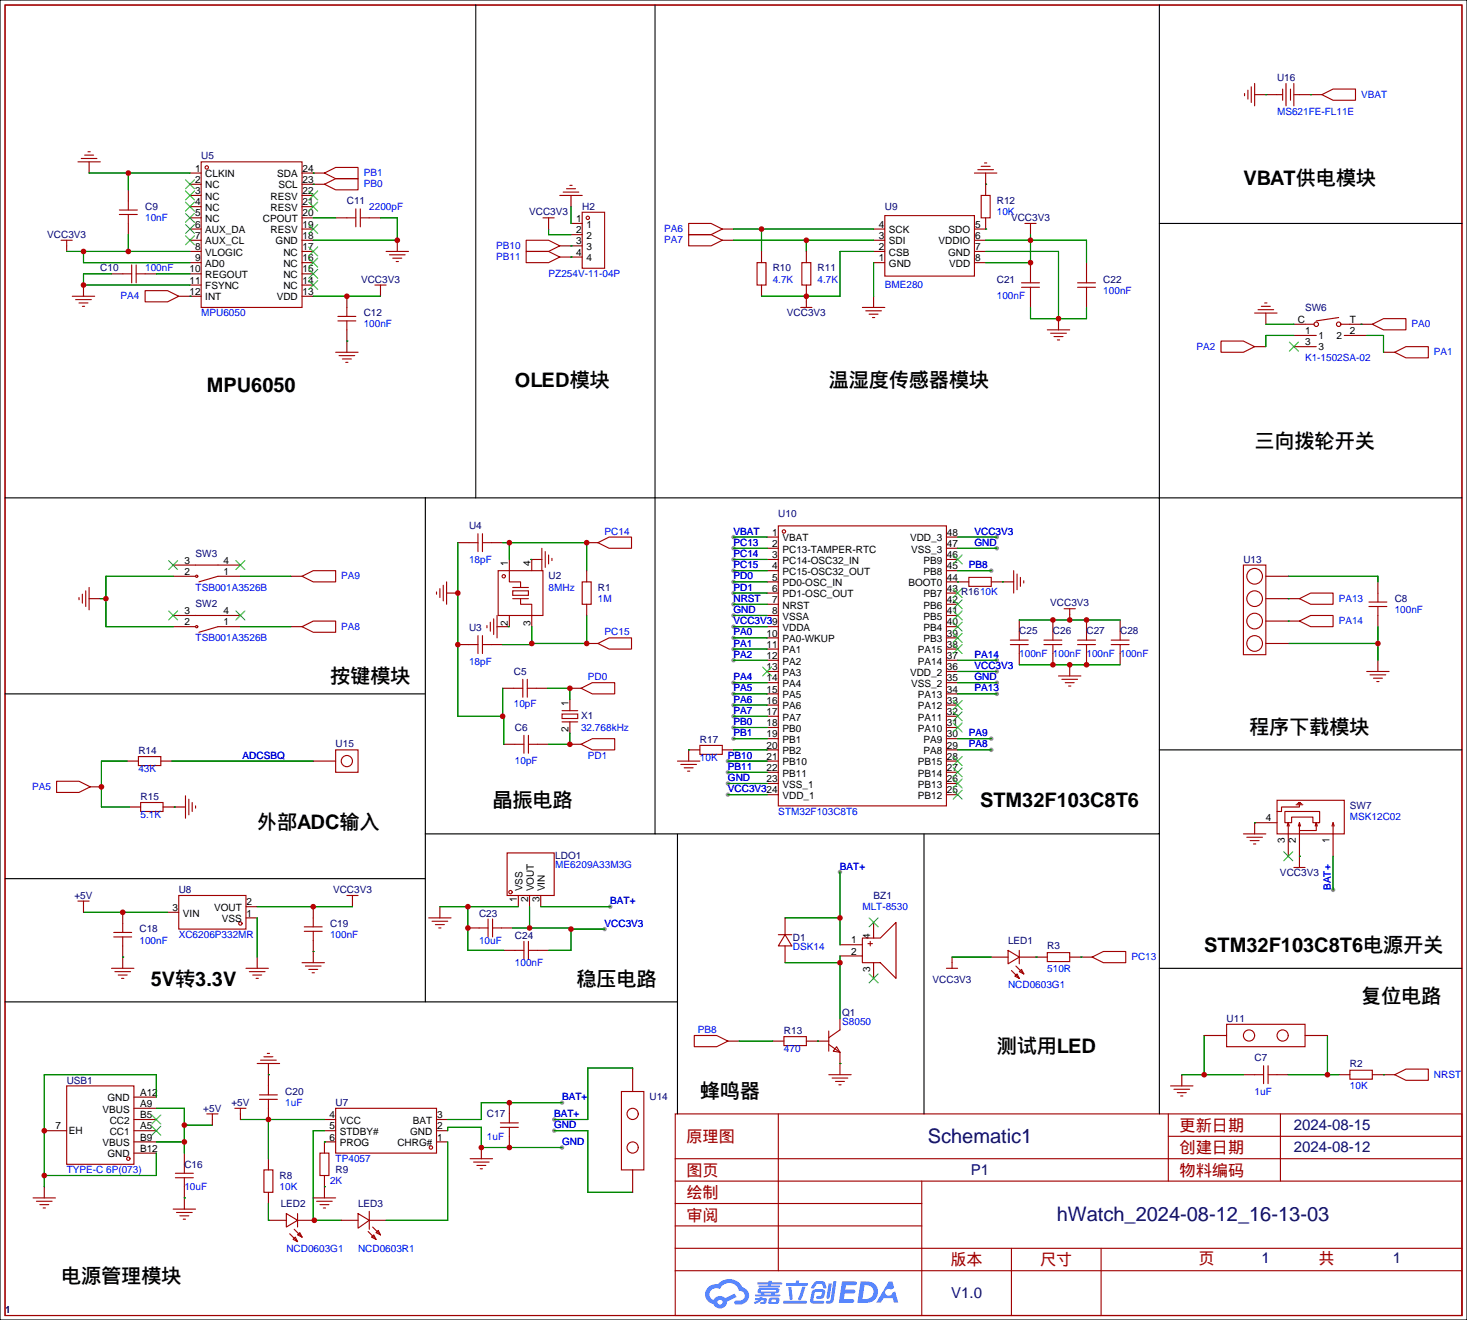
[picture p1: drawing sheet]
<svg xmlns="http://www.w3.org/2000/svg" width="332mm" height="299mm" viewBox="0 0 332 299" stroke-linecap="round" stroke-linejoin="round" font-family="sans-serif">
<path d="M0 0h332.5v299.3h-332.5z" fill="#fff" stroke="#000" stroke-width=".25"/>
<g fill="#999">
<circle cx="302.1" cy="201.8" r=".51"/>
<circle cx="127.4" cy="250.1" r=".51"/>
<circle cx="138.3" cy="205.6" r=".51"/>
<circle cx="190.4" cy="197.7" r=".51"/>
<circle cx="125.6" cy="253.9" r=".51"/>
<circle cx="166.2" cy="126.9" r=".51"/>
<circle cx="166.2" cy="129.4" r=".51"/>
<circle cx="166.2" cy="132" r=".51"/>
<circle cx="166.2" cy="134.5" r=".51"/>
<circle cx="166.2" cy="137" r=".51"/>
<circle cx="166.2" cy="124.3" r=".51"/>
<circle cx="166.2" cy="121.8" r=".51"/>
<circle cx="125.6" cy="256.4" r=".51"/>
<circle cx="127.4" cy="260.2" r=".51"/>
<circle cx="166.2" cy="139.6" r=".51"/>
<circle cx="165" cy="177.7" r=".51"/>
<circle cx="225.9" cy="149.7" r=".51"/>
<circle cx="165" cy="180.2" r=".51"/>
<circle cx="166.2" cy="142.1" r=".51"/>
<circle cx="137" cy="210.7" r=".51"/>
<circle cx="225.9" cy="121.8" r=".51"/>
<circle cx="225.9" cy="124.3" r=".51"/>
<circle cx="225.9" cy="152.3" r=".51"/>
<circle cx="225.9" cy="154.8" r=".51"/>
<circle cx="225.9" cy="157.4" r=".51"/>
<circle cx="166.2" cy="144.7" r=".51"/>
<circle cx="166.2" cy="147.2" r=".51"/>
<circle cx="166.2" cy="149.7" r=".51"/>
<circle cx="165" cy="172.6" r=".51"/>
<circle cx="165" cy="175.1" r=".51"/>
<circle cx="166.2" cy="159.9" r=".51"/>
<circle cx="166.2" cy="162.4" r=".51"/>
<circle cx="166.2" cy="157.4" r=".51"/>
<circle cx="166.2" cy="165" r=".51"/>
<circle cx="166.2" cy="167.5" r=".51"/>
<circle cx="224.7" cy="170.1" r=".51"/>
<circle cx="224.7" cy="167.5" r=".51"/>
<circle cx="224.7" cy="129.4" r=".51"/>
<circle cx="166.2" cy="154.8" r=".51"/>
</g>
<g fill="none" stroke="#a10000" stroke-width=".25">
<path d="M1.1 1.1h330.2v297.2h-330.2zM153 252.6h178.3v45.7h-178.3zM176.4 252.6v35.6M264.8 252.6v15.2M264.8 257.7h66.5M290.2 252.6v15.2M153 272.9h55.9M153 267.8h178.3M153 278h55.9M153 262.8h178.3M208.9 267.8v30.5M153 288.2h178.3"/>
<path d="M153 283.1h178.3M229.2 283.1v15.2M249.6 283.1v15.2"/>
</g>
<g fill="#5487ff">
<path d="M190.8 290.6h2.7a.48 .48 0 0 1 .7 .4 .48 .48 0 0 1-.7 .4h-1.8l-.1 1.1h1.9a.43 .43 0 0 1 .4 .4 .43 .43 0 0 1-.5 .4h-1.9l-.2 1.3h1.6a.45 .45 0 0 1 .6 .2 .45 .45 0 0 1-.1 .6h-3.3z"/>
<path d="M201.4 290.6h.9l.4 1.5-.8 .3a.84 .84 0 0 0-1.2 .3 .84 .84 0 0 0 .3 1.1 .84 .84 0 0 0 1.2-.4l.1-.2 .6-.3 .7 2.5h-1l-.3-1h-2.1l-.5 1h-1.1z"/>
<path d="M187.8 291.1h.7l-.5 3.1a.36 .36 0 0 1-.3 .3 .36 .36 0 0 1-.4-.3z"/>
<path d="M188.9 290.5h.7l-.6 4.3a1.13 1.13 0 0 1-1.8 .6l.2-.4h.7l.2-.2z"/>
<path d="M184.5 290.8l.7-.3h1a.77 .77 0 0 1 .8 .5l.3 1-.1 .2h-.6l-.2-.9-.3-.2-.9 .1-.7 1-.7-.1z"/>
<path d="M184.1 292.7l.6-.3h1.7a.81 .81 0 0 1 .6 .5 .81 .81 0 0 1-.1 .8 .81 .81 0 0 1-1 .8h-.6a.32 .32 0 0 1-.3-.3 .32 .32 0 0 1 .4-.3h.7l.2-.9-1.6 .1-.4 1.8 2.2 .1a.32 .32 0 0 1 .3 .4 .32 .32 0 0 1-.4 .2h-2.2l-.5-.3-.1-.5z"/>
<path d="M177.6 295h5a.33 .33 0 0 1 .3 .3 .33 .33 0 0 1-.4 .3h-4.8l-.2-.1z"/>
<path d="M181.8 291.8h.8l-.7 2a.98 .98 0 0 1-.7 1.1l-.3-.3z"/>
<path d="M178.7 291.9h.7l.3 2.5a.34 .34 0 0 1-.3 .4 .34 .34 0 0 1-.4-.3z"/>
<path d="M178.2 291l2.1-.1 .3-.5h.5l-.1 .5h1.8a.32 .32 0 0 1 .4 .4 .32 .32 0 0 1-.4 .3h-4.5l-.2-.2z"/>
<path d="M171.2 294.4h.9l.1-.3h.6v.2l.8 .1 .2 .2-.2 .9-1.3 .2v-.4l.7-.1 .1-.3a.68 .68 0 0 0-1 .4l-1.1 .4-.2-.4 1-.5h-.7z"/>
<path d="M171.7 290.8h2.4l.1-.3h.7v.3h2.1l.3 .3-.3 .2h-2.2v.2h1.8l.2 .3-.2 .1h-4.6v-.4h2v-.2h-2.2l-.2-.2z"/>
<path d="M195.1 290.6l-.8 4.9h1.7a2.5 2.5 0 0 0 3-2.5 2.5 2.5 0 0 0-3.1-2.4zM195.9 291.4a1.65 1.65 0 0 1 2.1 1.7 1.65 1.65 0 0 1-2.2 1.5h-.3z"/>
<path d="M171.9 292.3l-.2 .8 .7 .2 .1 .2h-1.3v.5h5.4l.3-.2-.3-.3h-1.1l.2-.2a.7 .7 0 0 0 .8-.3 .7 .7 0 0 0 0-.8l-4.2-.1zM172.5 292.6h3.4l-.2 .3h-3.2zM173.2 293.3h1.7l-.2 .2h-1.4z"/>
<path d="M174.3 294.5a1.05 1.05 0 0 0 0 1.2 2.91 2.91 0 0 0 2.2-.2 .98 .98 0 0 0 0-1.2h-1.7zM174.9 294.8l.9-.1 .1 .4-.3 .2-.8-.1z"/>
<path d="M160.5 291.9a2.23 2.23 0 0 0-.6 2.3 2.23 2.23 0 0 0 1.8 1.6 1.58 1.58 0 0 0 1.8 .9 1.58 1.58 0 0 0 1.3-1.5l2.2-1.1-.5-.7-2.1 1a1.65 1.65 0 0 0-2.7 .4 1.47 1.47 0 0 1-.7-2.1 1.47 1.47 0 0 1 2.2-.4 2.3 2.3 0 0 1 2.3-1.3 2.3 2.3 0 0 1 2 1.7 1.12 1.12 0 0 1 1.3 1 1.12 1.12 0 0 1-1.1 1.2h-.7a.45 .45 0 0 0-.6 .4 .45 .45 0 0 0 .4 .5 2.21 2.21 0 0 0 2.3-.5 2.21 2.21 0 0 0 .5-2.3 2.13 2.13 0 0 0-1.3-1.1 3.3 3.3 0 0 0-5.6-.7l-1.1 .1zM162.6 295.3a.6 .6 0 0 1 1.2 0 .6 .6 0 0 1-1.2 0z"/>
</g>
<g fill="none" stroke="#870000" stroke-width=".25">
<path d="M20.2 36.7v2.5M43.1 39.2h2.5M68.5 39.2h5M223.4 39.2v5.1M284.4 21.5h5M294.5 21.5h5.1M15.1 55.8v1.2M29.1 43.1v2.5M29.1 50.7v2.5M43.1 41.8h2.5M43.1 44.3h2.5M43.1 46.9h2.5"/>
<path d="M43.1 49.4h2.5M43.1 51.9h2.5M43.1 54.5h2.5M43.1 57h2.5M43.1 59.6h2.5M68.5 41.8h5M68.5 44.3h2.5M68.5 46.9h2.5M68.5 49.4h2.5M68.5 51.9h2.5M68.5 54.5h2.5M68.5 57h2.5"/>
<path d="M68.5 59.6h2.5M76.1 49.4h2.5M83.7 49.4h2.5M90 54.5v2.5M124.3 50.7v1.2M126.9 55.8h5.1M126.9 58.3h5.1M129.4 50.7h2.6M129.4 53.2h2.6M129.4 44.3v2.6M163.7 51.9h2.5M163.7 54.5h2.5"/>
<path d="M172.6 57v2.6M182.8 57v2.6M198 51.9h2.5M198 54.5h2.5M198 57h2.5M198 59.6h2.5M220.9 54.5h2.5M220.9 57h2.5M220.9 59.6h2.5M223.4 49.4v2.5h-2.5M233.6 51.9v1.3M233.6 59.6v2.5"/>
<path d="M246.3 59.6v2.5M18.9 64.6v2.6M25.3 62.1h2.5M32.9 62.1h2.5M40.5 67.2h5.1M43.1 62.1h2.5M43.1 64.6h2.5M68.5 62.1h2.5M68.5 64.6h2.5M68.5 67.2h2.5M78.6 67.2v2.5M78.6 74.8v5.1"/>
<path d="M86.2 65.9v1.3M172.6 64.6v2.6M182.8 64.6v3.9M198 67.2v2.5M233.6 67.2v2.5M239.9 72.3v2.5M246.3 67.2v2.5M284.4 78.6h2.5M286.9 71v2.5M293.2 73.5h2.6M293.2 76.1h5.1M293.2 78.6h5.1"/>
<path d="M304.7 76.1h5.1M305.9 73.5h5.1M313.6 79.9h2.5M20.2 135.8h2.5M39.2 139.6h5.1M39.2 130.7h5.1M39.2 128.1h5.1M49.4 139.6h5.1M49.4 130.7h5.1M49.4 128.1h5.1M65.9 130.7h2.6M101.2 134.5h2.6"/>
<path d="M103.8 123.1h2.5M111.4 123.1h2.5M115.4 126.9v2.5M115.4 139.6v2.5M120.3 126.9h2.5M120.5 126.9v2.5M120.5 139.6v2.5M133 123.1h2.5M133 129.4v2.6M133 137v2.6M173.9 134.5h2.5M173.9 139.6h2.5"/>
<path d="M173.9 121.8h2.5M173.9 124.3h2.5M173.9 126.9h2.5M173.9 129.4h2.5M173.9 132h2.5M173.9 137h2.5M214.5 134.5h2.5M214.5 139.6h2.5M214.5 121.8h2.5M214.5 124.3h2.5M214.5 126.9h2.5M214.5 129.4h2.5"/>
<path d="M214.5 132h5.1M214.5 137h2.5M224.7 132h5M242.4 139.3v1.3M286.9 130.7h5.1M286.9 135.8h7.6M312.3 132v2.5M312.3 139.6v2.5M39.2 142.1h5.1M49.4 142.1h5.1M65.9 142.1h2.6M103.8 146.2h2.5"/>
<path d="M111.4 146.2h2.5M112.6 142.1h2.6M113.9 156.1h2.6M121.5 156.1h2.6M129.2 158.6v2.6M129.2 156.1h2.5M133 145.9h2.5M173.9 142.1h2.5M173.9 144.7h2.5M173.9 147.2h2.5M173.9 149.7h2.5M173.9 152.3h2.5"/>
<path d="M173.9 154.8h2.5M173.9 157.4h2.5M173.9 159.9h2.5M214.5 142.1h2.5M214.5 144.7h2.5M214.5 147.2h2.5M214.5 149.7h2.5M214.5 152.3h2.5M214.5 154.8h2.5M214.5 157.4h2.5M214.5 159.9h2.5M231 140.6v2.5"/>
<path d="M231 148.2v2.5M238.6 140.6v2.5M238.6 148.2v2.5M242.4 150.7v2.6M246.3 140.6v2.5M246.3 148.2v2.5M253.9 140.6v2.5M253.9 148.2v2.5M286.9 145.9h5.1M286.9 140.8h7.6M312.3 149.7v2.6M20.4 178.4h2.6"/>
<path d="M28.8 172.6h2.6M36.4 172.6h2.6M71 172.6h5.1M114.2 168.8h2.5M121.8 168.8h2.5M129.2 163.7v2.5M129.2 168.8h2.5M158.6 170.1h-2.5v2.5M163.7 170.1h2.5M173.9 172.6h2.5M173.9 162.4h2.5M173.9 165h2.5"/>
<path d="M173.9 167.5h2.5M173.9 170.1h2.5M173.9 175.1h2.5M173.9 177.7h2.5M214.5 172.6h2.5M214.5 162.4h2.5M214.5 165h2.5M214.5 167.5h2.5M214.5 170.1h2.5M214.5 175.1h2.5M214.5 177.7h2.5M29.3 183h2.6"/>
<path d="M37 183h5M173.9 180.2h2.5M214.5 180.2h2.5M289.4 186.6h-5v2.5M292 189.1v5.1M294.5 189.1v6.4M302.1 189.1v5.1M18.9 205.6v1.3M27.8 206.9v2.5M27.8 214.5v5.1M38 206.9h2.5M55.8 208.2h2.5"/>
<path d="M55.8 205.6h2.5M58.3 217v2.6M71 205.6v2.6M71 213.2v5.1M79.9 204.3v1.3M99.7 205.6v2.6M106 210.4h2.6M113.7 210.4h2.5M114.2 215.5h2.5M117.5 203.1v2.5M120 203.1v2.5M121.8 215.5h2.5"/>
<path d="M122.6 203.1v2.5M177.9 208.2v3.8M177.9 214.5v3.8M190.4 214.2h5.1M190.4 216.8h5.1M198 209.2v3.5M198 218.3v3.6M215.8 217v1.3M224.7 217h3.8M231 217h6.4M242.4 217h5.1M165 236.1h2.5"/>
<path d="M175.1 236.1h2.6M182.8 236.1h5M190.4 231v2.6M190.4 238.6v5.1M272.9 234.8h5.1M295.8 234.8h5.1M10 256.4h5.1M30.4 256.4h5M30.4 248.8h5M30.4 251.3h5M30.4 253.9h5M30.4 259h5"/>
<path d="M48.1 253.9v1.2M54.5 252.6v1.3M60.8 241.2v5.1M60.8 251.3v2.6M73.5 256.4h2.6M73.5 253.9h2.6M76.1 259h-2.6v2.5M98.9 256.4h2.6M98.9 253.9h2.6M98.9 259h2.6M115.4 250.1v2.5M115.4 257.7v2.5"/>
<path d="M143.4 242.4v5.1M267.8 243.7v2.6M281.8 243.7h2.6M289.4 243.7h2.6M303.4 243.7h2.5M311 243.7h5.1M10 269.1v2.6M30.4 261.5h5M41.8 261.5v2.5M41.8 269.1v5.1M60.8 262.8v2.5M60.8 270.4v2.5"/>
<path d="M61.1 276.7h3.8M67.4 276.7h3.8M73.5 266.6v5.1M77.3 276.7h3.9M83.7 276.7h3.8M109.1 260.2v2.6M143.4 265.3v5.1"/>
</g>
<g fill="none" stroke="#a10000" stroke-width=".25">
<path d="M283.6 19.7v3.5M284.4 18.9v5.1M291.5 18.9v5.1M293.2 18.9v5.1M17.7 36.7h5M18.4 35.9h3.6M19.2 35.2h2M19.9 34.4h.5M45.6 36.7h22.9v33h-22.9zM73.5 39.2l2.6-1.2h5.1v2.5h-5.1zM220.9 39.2h5M221.6 38.5h3.6"/>
<path d="M222.4 37.7h2M223.1 37h.5M282.1 21.2v.5M282.8 20.4v2.1M289.4 21.5h1.3M290.7 20.2v2.5M292.5 20.2v2.5M293.2 21.5h1.3M299.6 21.5l2.5-1.3h5.1v2.5h-5.1zM13.8 54.5h2.6M15.1 54.5v1.3M27.1 48.6h4"/>
<path d="M27.1 47.6h4M29.1 45.6v2M29.1 48.6v2.1M73.5 41.8l2.6-1.3h5.1v2.6h-5.1zM78.6 49.4h2M80.6 47.4v4M81.7 49.4h2M81.7 47.4v4M87.5 57h5.1M88.3 57.8h3.5M89 58.5h2.1M89.8 59.3h.5"/>
<path d="M119.3 54.5h5l2.6 1.3-2.6 1.2h-5zM119.3 57h5l2.6 1.3-2.6 1.3h-5zM123.1 49.4h2.5M124.3 49.4v1.3M126.9 44.3h5.1M127.6 43.6h3.6M128.4 42.8h2M129.2 42h.5M132 48.1h5v12.7h-5zM156.1 50.7h5.1l2.5 1.2-2.5 1.3h-5.1zM156.1 53.2h5.1l2.5 1.3-2.5 1.3h-5.1zM171.6 59.6h2v5h-2z"/>
<path d="M181.7 59.6h2.1v5h-2.1zM200.5 48.9h20.4v13.7h-20.4zM222.4 44.3h2v5.1h-2zM232.3 50.7h2.5M233.6 50.7v1.2M16.4 67.2h5.1M17.1 67.9h3.6M17.9 68.7h2M18.7 69.5h.5M27.8 62.1h2M29.8 60.1v4M30.9 62.1h2"/>
<path d="M30.9 60.1v4M32.9 65.9h5.1l2.5 1.3-2.5 1.3h-5.1zM76.1 79.9h5.1M76.6 72.8h4M76.6 71.8h4M78.6 69.7v2.1M78.6 72.8v2M85 64.6h2.5M86.2 64.6v1.3M181.5 69.7h2.5M182.8 68.5v1.2M195.5 69.7h5"/>
<path d="M196.2 70.5h3.6M197 71.2h2M197.7 72h.5M231.5 65.2h4.1M231.5 64.1h4.1M233.6 62.1v2M233.6 65.2v2M237.4 74.8h5M238.1 75.6h3.6M238.9 76.3h2M239.6 77.1h.6M244.2 65.2h4.1"/>
<path d="M244.2 64.1h4.1M246.3 62.1v2M246.3 65.2v2M276.7 77.3h5.1l2.6 1.3-2.6 1.3h-5.1zM284.4 71h5M285.1 70.2h3.6M285.9 69.5h2M286.6 68.7h.5M295.8 73.5h2M303.4 72l-5.1 .8M303.9 73.5h2M311 73.5l2.6-1.2h5v2.5h-5z"/>
<path d="M316.1 79.9l2.5-1.3h5.1v2.6h-5.1zM76.8 80.6h3.6M77.6 81.4h2M78.4 82.2h.5M176.4 119.3h38.1v63.5h-38.1zM17.9 135.5v.5M18.7 134.7v2.1M19.4 134v3.5M20.2 133.2v5.1M44.3 139.6h5.1M44.3 128.1h5.1M49.4 130.7l-4.3 1.3"/>
<path d="M68.5 130.7l2.5-1.3h5.1v2.6h-5.1zM98.9 134.2v.5M99.7 133.5v2M100.5 132.7v3.6M101.2 132v5M106.3 123.1h2M108.3 121v4.1M109.3 121v4.1M109.3 123.1h2.1M112.6 139.6v5.1M112.9 129.4h10.2v10.2h-10.2zM115.4 129.4v2.6h2.6v1.2"/>
<path d="M116.2 134h3.6v1h-3.6zM116.2 133.2h3.6M116.2 135.8h3.6M118 135.8v1.2h2.5v2.6M122.8 124.3v5.1M123.6 125.1v3.6M124.3 125.9v2M125.1 126.6v.5M132 132h2v5h-2zM135.5 123.1l2.5-1.3h5.1v2.5h-5.1zM219.6 130.9h5.1v2.1h-5.1zM229.7 129.4v5.1"/>
<path d="M230.5 130.2v3.5M231.3 130.9v2.1M232 131.7v.5M241.2 138h2.5M242.4 138v1.3M281.8 128.1h5.1v20.4h-5.1zM294.5 135.8l2.6-1.3h5v2.5h-5zM310.3 137.5h4M310.3 136.5h4M312.3 134.5v2M312.3 137.5v2.1M49.4 142.1l-4.3 1.3"/>
<path d="M68.5 142.1l2.5-1.3h5.1v2.6h-5.1zM106.3 146.2h2M108.3 144.1v4.1M109.3 146.2h2.1M109.3 144.1v4.1M110.4 141.9v.5M111.1 141.1v2M111.9 140.3v3.6M116.5 156.1h2M118.5 154.1v4M119.5 156.1h2M119.5 154.1v4"/>
<path d="M131.7 156.1l2.5-1.3h5.1v2.6h-5.1zM135.5 145.9l2.5-1.2h5.1v2.5h-5.1zM229 146.2h4M229 145.2h4M231 143.1v2.1M231 146.2v2M236.6 146.2h4.1M236.6 145.2h4.1M238.6 143.1v2.1M238.6 146.2v2M239.9 153.3h5.1M240.7 154.1h3.5"/>
<path d="M241.4 154.8h2.1M242.2 155.6h.5M244.2 146.2h4.1M244.2 145.2h4.1M246.3 143.1v2.1M246.3 146.2v2M251.8 146.2h4.1M251.8 145.2h4.1M253.9 143.1v2.1M253.9 146.2v2M294.5 140.8l2.6-1.2h5v2.5h-5zM309.8 152.3h5"/>
<path d="M310.5 153h3.6M311.3 153.8h2M312 154.6h.5M12.8 177.2h5.1l2.5 1.2-2.5 1.3h-5.1zM31.4 171.6h5v2h-5zM76.1 170.1h5.1v5h-5.1zM116.7 168.8h2M118.7 166.8v4M119.8 168.8h2M119.8 166.8v4M127.4 161.9h3.5v1h-3.5zM127.4 161.2h3.5"/>
<path d="M127.4 163.7h3.5M131.7 168.8l2.5-1.3h5.1v2.6h-5.1zM153.5 172.6h5.1M154.3 173.4h3.6M155.1 174.1h2M155.8 174.9h.5M158.6 169h5.1v2.1h-5.1zM31.9 182h5.1v2h-5.1zM42 180.5v5M42.8 181.2v3.6M43.6 182v2M44.3 182.8v.5"/>
<path d="M114.9 193.4h10.7v9.7h-10.7zM281.8 189.1h5.1M282.6 189.9h3.5M283.3 190.6h2.1M284.1 191.4h.5M289.4 181.5h15.3v7.6h-15.3zM291.2 184h7.9v2.6h-1.5v-1.3h-4.9v1.3h-1.5zM291.7 187.3l.3-.7v2.5M292 186.6l.2 .7M293.2 196.7h2.6M293.8 182.5h1.5M294 182.2h1"/>
<path d="M294.3 182h.5M294.5 182.5v.5h-4.1v1h-1M294.5 186.6l.3 .7M294.5 186.6l-.2 .7M294.5 186.6v2.5M294.5 195.5v1.2M298.1 187.3l.2-.7v1.7h-3.8M298.3 186.6l.3 .7M302.1 186.6v2.5M302.1 186.6l-.2 .7M302.1 186.6l.3 .7M17.7 204.3h2.5"/>
<path d="M18.9 204.3v1.3M25.3 219.6h5.1M25.8 212.5h4M25.8 211.5h4M27.8 209.4v2.1M27.8 212.5v2M40.5 203.1h15.3v7.6h-15.3zM55.8 219.6h5M68.5 218.3h5M69 211.2h4M69 210.2h4M69.2 219.1h3.6"/>
<path d="M70 219.8h2M71 208.2v2M71 211.2v2M78.6 203.1h2.6M79.9 203.1v1.2M97.2 208.2h5M97.9 208.9h3.6M98.7 209.7h2M99.4 210.4h.5M108.6 210.4h2M110.6 208.4v4.1M111.6 210.4h2.1"/>
<path d="M111.6 208.4v4.1M116.7 215.5h2M118.7 213.5v4.1M119.8 213.5v4.1M119.8 215.5h2M176.4 212h3.1M177.9 212l1.6 2.5h-3.1zM195.5 212.7h4l3.6-3.5v12.7l-3.6-3.6h-4zM196.7 214h1M197.2 213.5v1M214.5 219.6h2.5M215.8 218.3v1.3"/>
<path d="M228.5 215.5l2.5 1.5-2.5 1.6zM230.3 219.1l1.7 1.8M231 215.5v3.1M237.4 216h5v2.1h-5zM247.5 217l2.6-1.2h5v2.5h-5zM26 220.3h3.6M26.8 221.1h2M27.6 221.9h.5M56.5 220.3h3.6M57.3 221.1h2M58 221.9h.5M59.8 239.6h2"/>
<path d="M60.6 238.9h.5M70.7 220.6h.5M157.4 234.8h5l2.6 1.3-2.6 1.3h-5zM177.7 235.1h5.1v2h-5.1zM187.8 233.8v4.6M187.8 236.9l2.6 1.7M189.6 237.4l.8 1.2-1.6-.2zM190.4 233.6l-2.6 1.7M229.2 220.1l1.8 1.8M230 221.4l.5-.5 .5 1zM231 220.3l.5-.5 .5 1.1zM278 232.3h17.8v5.1h-17.8z"/>
<path d="M15.1 246.3h15.3v17.7h-15.3zM46.9 252.6h2.5M48.1 252.6v1.3M53.2 251.3h2.6M54.5 251.3v1.3M58.3 241.2h5.1M58.8 249.3h4.1M58.8 248.3h4.1M59.1 240.4h3.5M60.8 246.3v2M60.8 249.3v2M76.1 251.3h22.8v10.2h-22.8z"/>
<path d="M113.4 255.7h4.1M113.4 254.6h4.1M115.4 252.6v2M115.4 255.7v2M140.8 247.5h5.1v17.8h-5.1zM187.8 243.7h5.1M188.6 244.5h3.6M189.4 245.2h2M190.1 246h.5M265.3 246.3h5.1M266.1 247h3.5M266.8 247.8h2.1"/>
<path d="M267.6 248.5h.5M284.4 243.7h2M286.4 241.7v4M287.4 243.7h2M287.4 241.7v4M305.9 242.7h5.1v2h-5.1zM316.1 243.7l2.5-1.3h5.1v2.6h-5.1zM7.5 271.7h5.1M8.3 272.4h3.5M9 273.2h2M9.8 273.9h.5M39.2 274.2h5.1"/>
<path d="M39.8 267.1h4M39.8 266.1h4M40 275h3.6M40.8 275.7h2M41.5 276.5h.5M41.8 264v2.1M41.8 267.1v2M59.8 265.3h2v5.1h-2zM64.9 275.2l2.5 1.5-2.5 1.6zM65.7 279.8l1.7 1.8M66.7 278.8l1.8 1.7M67.4 275.2v3.1"/>
<path d="M71 271.7h5.1M71.8 272.4h3.5M72.5 261.5h2v5.1h-2zM72.5 273.2h2M73.3 273.9h.5M81.2 275.2l2.5 1.5-2.5 1.8zM83.4 279.3l1.8 1.8M83.7 274.7v4.1M84.5 278.3l1.7 1.7M85.2 279.5l.5-.5 .5 1zM106.6 262.8h5M107.3 263.5h3.6"/>
<path d="M108.1 264.3h2M108.8 265h.5M66.4 281.1l.5-.6 .5 1.1zM67.4 280l.5-.5 .6 1zM84.7 280l.5 1.1-1-.6z"/>
<circle cx="46.9" cy="38" r=".38"/>
<circle cx="133.2" cy="49.4" r=".38"/>
<circle cx="298.3" cy="73.5" r=".51"/>
<circle cx="303.4" cy="73.5" r=".51"/>
<circle cx="44.6" cy="130.7" r=".25"/>
<circle cx="114.2" cy="130.7" r=".38"/>
<circle cx="177.7" cy="120.5" r=".38"/>
<circle cx="284.4" cy="130.7" r="1.78"/>
<circle cx="284.4" cy="135.8" r="1.78"/>
<circle cx="44.6" cy="142.1" r=".25"/>
<circle cx="284.4" cy="140.8" r="1.78"/>
<circle cx="284.4" cy="145.9" r="1.78"/>
<circle cx="78.6" cy="172.6" r="1.27"/>
<circle cx="54.5" cy="209.4" r=".38"/>
<circle cx="115.7" cy="202.3" r=".38"/>
<circle cx="283.1" cy="234.8" r="1.27"/>
<circle cx="290.7" cy="234.8" r="1.27"/>
<circle cx="143.4" cy="252.6" r="1.27"/>
<circle cx="29.1" cy="262.8" r=".38"/>
<circle cx="97.7" cy="260.2" r=".38"/>
<circle cx="143.4" cy="260.2" r="1.27"/>
</g>
<g fill="none" stroke="#008700" stroke-width=".25">
<path d="M20.2 39.2h22.9M29.1 39.2v3.9M71 39.2h.1M286.9 21.5h.1M297.1 21.5h.1M15.1 57h28M18.9 57v2.6h24.2M29.1 53.2v3.8M71 41.8h.1M71 49.4h5.1M86.2 49.4h3.8v5.1h-19M124.3 51.9v1.3h5.1"/>
<path d="M129.4 55.8h.1M129.4 58.3h.1M129.4 46.9v3.8M166.2 51.9h31.8M166.2 54.5h31.8M172.6 51.9v5.1M182.8 54.5v2.5M198 57h-7.6v10.2h-17.8M198 59.6v7.6M223.4 51.9h.1M223.4 41.8h.1M223.4 54.5h22.9v5.1"/>
<path d="M223.4 57h16.5v15.3M233.6 53.2v6.4h-10.2M25.3 62.1h-6.4v2.5h24.2M35.4 62.1h7.7M43.1 67.2h.1M71 67.2h15.2M78.6 77.3h.1M233.6 69.7v2.6h12.7v-2.6M286.9 73.5h6.3M293.2 76.1h-6.3v2.5M308.5 73.5h.1M309.8 76.1h3.8v3.8"/>
<path d="M22.7 135.8h1.3M39.2 130.7h-15.2v11.4h15.2M54.5 130.7h11.4M103.8 123.1v39.3h10.4v6.4M113.9 123.1h19.1v6.3M115.4 123.1v3.8M120.3 126.9h.2M133 139.6v6.3h-12.7v.3h-6.4M166.2 126.9h7.7M166.2 129.4h7.7M166.2 132h7.7M166.2 134.5h7.7"/>
<path d="M166.2 137h7.7M166.2 124.3h7.7M166.2 121.8h7.7M166.2 139.6h7.7M217 132h.1M217 129.4h7.7M217 124.3h8.9M217 121.8h8.9M227.2 132h.1M292 135.8h.1M292 130.7h20.3v1.3M54.5 142.1h11.4"/>
<path d="M113.9 156.1v6.3M115.2 142.1h.2M120.5 142.1v3.8M124.1 156.1h5.1v2.5M166.2 142.1h7.7M166.2 149.7h7.7M166.2 154.8h7.7M166.2 157.4h7.7M166.2 144.7h7.7M166.2 147.2h7.7M166.2 159.9h7.7M217 149.7h8.9"/>
<path d="M217 152.3h8.9M217 154.8h8.9M217 157.4h8.9M231 150.7h22.9M231 140.6h22.9M292 140.8h.1M292 145.9h20.3M312.3 142.1v7.6M28.8 172.6h-5.8v10.4h6.3M39 172.6h32M129.2 166.2v2.6h-4.9M156.1 170.1h.1"/>
<path d="M165 172.6h8.9M165 177.7h8.9M165 175.1h8.9M166.2 162.4h7.7M166.2 165h7.7M166.2 167.5h7.7M166.2 170.1h7.7M217 167.5h7.7M217 170.1h7.7M39.5 183h.1M165 180.2h8.9M190.4 197.7v16.5"/>
<path d="M284.4 186.6h.1M294.5 194.2h.1M302.1 194.2v7.6M18.9 206.9h19.1M27.8 217h.1M58.3 205.6h21.6M58.3 208.2v8.8M71 215.8h.1M99.7 205.6h17.8M106 205.6v9.9h8.2M116.2 210.4h13.2v5.1h-5.1M120 205.6v4.8"/>
<path d="M122.6 205.6h15.7M129.4 210.7h7.6M177.9 208.2h12.5M177.9 218.3h12.5M190.4 216.8v14.2M215.8 217h8.9M234.8 217h.1M245 217h.1M167.5 236.1h7.6M185.3 236.1h.1M272.9 234.8v8.9M300.9 234.8v8.9"/>
<path d="M35.4 259h6.4M35.4 251.3h6.4v10.2M35.4 248.8v-5.1h-25.4v25.4M41.8 255.1h6.3M54.5 253.9h19M60.8 243.7h.1M60.8 253.9v8.9M73.5 259h.1M73.5 256.4h-2.5v20.3h6.3M101.5 259v17.7h-14M101.5 256.4v-.7h7.6v4.5h18.3M125.6 256.4h7.6v14h10.2"/>
<path d="M127.4 250.1h-18.3v3.8h-7.6M143.4 242.4v-.2h-10.2v11.7h-7.6M190.4 241.2h.1M267.8 243.7h14M292 243.7h11.4M313.6 243.7h.1M35.4 261.5v5.1h-25.4M41.8 271.7h.1M60.8 272.9v3.8h.3M73.5 269.1h.1"/>
</g>
<g fill="none" stroke="#3c3" stroke-width=".25">
<path d="M42 40.8l2.1 2M42 43.3l2.1 2M42 45.8l2.1 2.1M42 48.4l2.1 2M42 50.9l2.1 2.1M42 53.5l2.1 2M44.1 40.8l-2.1 2M44.1 43.3l-2.1 2M44.1 45.8l-2.1 2.1M44.1 48.4l-2.1 2M44.1 50.9l-2.1 2.1M44.1 53.5l-2.1 2"/>
<path d="M70 58.5l2 2.1M70 56l2 2M70 50.9l2 2.1M70 45.8l2 2.1M70 43.3l2 2M72 58.5l-2 2.1M72 56l-2 2M72 50.9l-2 2.1M72 45.8l-2 2.1M72 43.3l-2 2M70 63.6l2 2.1M70 61.1l2 2"/>
<path d="M72 63.6l-2 2.1M72 61.1l-2 2M292.2 77.6l2.1 2M294.3 77.6l-2.1 2M38.2 138.6l2.1 2M38.2 127.1l2.1 2.1M40.3 138.6l-2.1 2M40.3 127.1l-2.1 2.1M53.5 138.6l2 2M53.5 127.1l2 2.1M55.5 138.6l-2 2M55.5 127.1l-2 2.1"/>
<path d="M216 138.6l2.1 2M216 136l2.1 2M216 133.5l2.1 2M216 125.9l2.1 2M218.1 138.6l-2.1 2M218.1 136l-2.1 2M218.1 133.5l-2.1 2M218.1 125.9l-2.1 2M172.8 151.3l2.1 2M174.9 151.3l-2.1 2M216 158.9l2.1 2M216 146.2l2.1 2"/>
<path d="M216 143.6l2.1 2.1M216 141.1l2.1 2M218.1 158.9l-2.1 2M218.1 146.2l-2.1 2M218.1 143.6l-2.1 2.1M218.1 141.1l-2.1 2M216 179.2l2.1 2M216 176.7l2.1 2M216 174.1l2.1 2M216 171.6l2.1 2M216 164l2.1 2M216 161.4l2.1 2"/>
<path d="M218.1 179.2l-2.1 2M218.1 176.7l-2.1 2M218.1 174.1l-2.1 2M218.1 171.6l-2.1 2M218.1 164l-2.1 2M218.1 161.4l-2.1 2M291 193.2l2 2M293 193.2l-2 2M197 208.2l2 2M199 208.2l-2 2M197 220.9l2 2M199 220.9l-2 2"/>
<path d="M34.4 255.4l2 2M34.4 252.9l2 2M36.4 255.4l-2 2M36.4 252.9l-2 2"/>
</g>
<g fill="none" stroke="#000" stroke-width=".25">
<path d="M107.8 1.1v111.8M148.5 1.1v188M262.8 1.1v111.8h68.5M262.8 50.7h68.5M1.1 112.9h95.3M96.4 112.9h166.4v76.2h-166.4zM1.1 157.4h95.3M262.8 170.1h68.5M1.1 199.3h95.3M96.4 189.1v38.1h57.1v-38.1M209.4 189.1v63.5M262.8 189.1v63.5"/>
<path d="M262.8 219.6h68.5M1.1 227.2h95.3M153.5 227.2v25.4"/>
</g>
<g fill="#c00">
<circle cx="120.5" cy="145.9" r=".63"/>
<circle cx="133" cy="145.9" r=".63"/>
<circle cx="115.4" cy="123.1" r=".63"/>
<circle cx="133" cy="123.1" r=".63"/>
<circle cx="129.2" cy="156.1" r=".63"/>
<circle cx="129.2" cy="168.8" r=".63"/>
<circle cx="71.2" cy="276.7" r=".63"/>
<circle cx="27.8" cy="206.9" r=".63"/>
<circle cx="60.8" cy="253.9" r=".63"/>
<circle cx="41.8" cy="259" r=".63"/>
<circle cx="41.8" cy="255.1" r=".63"/>
<circle cx="172.6" cy="51.9" r=".63"/>
<circle cx="182.8" cy="54.5" r=".63"/>
<circle cx="115.4" cy="250.1" r=".63"/>
<circle cx="190.4" cy="208.2" r=".63"/>
<circle cx="190.4" cy="218.3" r=".63"/>
<circle cx="23" cy="178.4" r=".63"/>
<circle cx="106" cy="205.6" r=".63"/>
<circle cx="106" cy="210.4" r=".63"/>
<circle cx="239.9" cy="72.3" r=".63"/>
<circle cx="115.4" cy="260.2" r=".63"/>
<circle cx="109.1" cy="260.2" r=".63"/>
<circle cx="10" cy="256.4" r=".63"/>
<circle cx="10" cy="266.6" r=".63"/>
<circle cx="90" cy="54.5" r=".63"/>
<circle cx="18.9" cy="64.6" r=".63"/>
<circle cx="29.1" cy="39.2" r=".63"/>
<circle cx="312.3" cy="145.9" r=".63"/>
<circle cx="272.9" cy="243.7" r=".63"/>
<circle cx="24" cy="135.8" r=".63"/>
<circle cx="103.8" cy="134.5" r=".63"/>
<circle cx="113.9" cy="162.4" r=".63"/>
<circle cx="103.8" cy="146.2" r=".63"/>
<circle cx="300.9" cy="243.7" r=".63"/>
<circle cx="238.6" cy="150.7" r=".63"/>
<circle cx="242.4" cy="150.7" r=".63"/>
<circle cx="246.3" cy="150.7" r=".63"/>
<circle cx="238.6" cy="140.6" r=".63"/>
<circle cx="242.4" cy="140.6" r=".63"/>
<circle cx="246.3" cy="140.6" r=".63"/>
<circle cx="120" cy="210.4" r=".63"/>
<circle cx="129.4" cy="210.7" r=".63"/>
<circle cx="233.6" cy="54.5" r=".63"/>
<circle cx="233.6" cy="59.6" r=".63"/>
<circle cx="182.8" cy="67.2" r=".63"/>
<circle cx="71" cy="205.6" r=".63"/>
<circle cx="78.6" cy="67.2" r=".63"/>
<circle cx="18.9" cy="57" r=".63"/>
<circle cx="29.1" cy="57" r=".63"/>
</g>
<g font-size="4.5">
<text x="281.8" y="42">VBAT供电模块</text>
<text x="46.9" y="89">MPU6050</text>
<text x="116.7" y="87.7">OLED模块</text>
<text x="187.8" y="87.7">温湿度传感器模块</text>
<text x="284.4" y="101.7">三向拨轮开关</text>
<text x="74.8" y="155">按键模块</text>
<text x="283.1" y="166.4">程序下载模块</text>
<text x="111.6" y="182.9">晶振电路</text>
<text x="222.1" y="182.9">STM32F103C8T6</text>
<text x="58.3" y="188">外部ADC输入</text>
<text x="272.9" y="216">STM32F103C8T6电源开关</text>
<text x="34.2" y="223.6">5V转3.3V</text>
<text x="130.7" y="223.6">稳压电路</text>
<text x="308.5" y="227.4">复位电路</text>
<text x="225.9" y="238.8">测试用LED</text>
<text x="158.6" y="249">蜂鸣器</text>
<text x="13.8" y="290.9">电源管理模块</text>
</g>
<g font-size="4.5" fill="#000080">
<text x="210.3" y="259.1">Schematic1</text>
<text x="239.5" y="276.9">hWatch_2024-08-12_16-13-03</text>
</g>
<g font-size="3.7" fill="#a00000">
<text x="267.3" y="256.5">更新日期</text>
<text x="155.6" y="259">原理图</text>
<text x="267.3" y="261.5">创建日期</text>
<text x="155.6" y="266.6">图页</text>
<text x="267.3" y="266.6">物料编码</text>
<text x="155.6" y="271.7">绘制</text>
<text x="155.6" y="276.8">审阅</text>
<text x="215.4" y="286.9">版本</text>
<text x="235.7" y="286.9">尺寸</text>
<text x="271.7" y="286.7">页</text>
<text x="298.8" y="286.7">共</text>
</g>
<g font-size="3.4" fill="#000080">
<text x="293.2" y="256.2">2024-08-15</text>
<text x="293.2" y="261.3">2024-08-12</text>
<text x="220" y="266.4">P1</text>
<text x="285.9" y="286.5">1</text>
<text x="315.7" y="286.5">1</text>
<text x="215.6" y="294.3">V1.0</text>
</g>
<g font-size="2.3" fill="#000080">
<text x="289.4" y="18.4">U16</text>
<text x="45.6" y="36.2">U5</text>
<text x="32.9" y="47.6">C9</text>
<text x="78.6" y="46.3">C11</text>
<text x="132" y="47.6">H2</text>
<text x="200.5" y="47.6">U9</text>
<text x="225.9" y="46.3">R12</text>
<text x="10.7" y="53.9">VCC3V3</text>
<text x="119.9" y="48.9">VCC3V3</text>
<text x="229.1" y="50.1">VCC3V3</text>
<text x="22.7" y="61.6">C10</text>
<text x="81.8" y="64.1">VCC3V3</text>
<text x="175.1" y="61.6">R10</text>
<text x="185.3" y="61.6">R11</text>
<text x="225.9" y="64.1">C21</text>
<text x="250.1" y="64.1">C22</text>
<text x="82.4" y="71.7">C12</text>
<text x="178.3" y="71.7">VCC3V3</text>
<text x="295.8" y="70.4">SW6</text>
<text x="106.3" y="120">U4</text>
<text x="176.4" y="117.2">U10</text>
<text x="44.3" y="126.3">SW3</text>
<text x="124.3" y="131.4">U2</text>
<text x="281.8" y="127.6">U13</text>
<text x="44.3" y="137.8">SW2</text>
<text x="135.5" y="133.9">R1</text>
<text x="217.8" y="135">R1610K</text>
<text x="238" y="137.5">VCC3V3</text>
<text x="316.1" y="136.5">C8</text>
<text x="106.3" y="143.1">U3</text>
<text x="231" y="143.9">C25</text>
<text x="238.6" y="143.9">C26</text>
<text x="246.3" y="143.9">C27</text>
<text x="253.9" y="143.9">C28</text>
<text x="116.5" y="153">C5</text>
<text x="116.7" y="165.7">C6</text>
<text x="131.7" y="163.2">X1</text>
<text x="31.4" y="171">R14</text>
<text x="76.1" y="169.5">U15</text>
<text x="158.6" y="168.5">R17</text>
<text x="31.9" y="181.4">R15</text>
<text x="305.9" y="183.5">SW7</text>
<text x="125.9" y="194.9">LDO1</text>
<text x="16.9" y="203.8">+5V</text>
<text x="40.5" y="202.5">U8</text>
<text x="75.5" y="202.5">VCC3V3</text>
<text x="198" y="203.8">BZ1</text>
<text x="290.1" y="198.7">VCC3V3</text>
<text x="108.6" y="207.9">C23</text>
<text x="31.6" y="211.4">C18</text>
<text x="74.8" y="210.1">C19</text>
<text x="116.7" y="212.9">C24</text>
<text x="179.7" y="213.5">D1</text>
<text x="228.5" y="214">LED1</text>
<text x="237.4" y="215.2">R3</text>
<text x="211.4" y="222.8">VCC3V3</text>
<text x="190.9" y="230.5">Q1</text>
<text x="278" y="231.7">U11</text>
<text x="177.7" y="234.5">R13</text>
<text x="15.1" y="245.7">USB1</text>
<text x="284.4" y="240.6">C7</text>
<text x="305.9" y="241.9">R2</text>
<text x="52.4" y="250.8">+5V</text>
<text x="64.6" y="248.2">C20</text>
<text x="76.1" y="250.8">U7</text>
<text x="147.2" y="249.5">U14</text>
<text x="46.1" y="252.1">+5V</text>
<text x="110.4" y="253.3">C17</text>
<text x="41.8" y="264.8">C16</text>
<text x="63.4" y="267.3">R8</text>
<text x="76.1" y="266">R9</text>
<text x="63.6" y="273.6">LED2</text>
<text x="81.2" y="273.6">LED3</text>
<text x="1.1" y="297.8">1</text>
</g>
<g font-size="2.3" fill="#00f">
<text x="308.5" y="22.2">VBAT</text>
<text x="289.4" y="26">MS621FE-FL11E</text>
<text x="82.4" y="40">PB1</text>
<text x="82.4" y="42.5">PB0</text>
<text x="83.7" y="47.6">2200pF</text>
<text x="32.9" y="50.1">10nF</text>
<text x="150.5" y="52.7">PA6</text>
<text x="225.9" y="48.9">10K</text>
<text x="112.4" y="56.5">PB10</text>
<text x="112.4" y="59">PB11</text>
<text x="150.5" y="55.2">PA7</text>
<text x="32.9" y="61.6">100nF</text>
<text x="124.3" y="62.8">PZ254V-11-04P</text>
<text x="175.1" y="64.1">4.7K</text>
<text x="185.3" y="64.1">4.7K</text>
<text x="200.5" y="65.4">BME280</text>
<text x="27.3" y="67.9">PA4</text>
<text x="45.6" y="71.7">MPU6050</text>
<text x="225.9" y="67.9">100nF</text>
<text x="250.1" y="66.6">100nF</text>
<text x="82.4" y="74.3">100nF</text>
<text x="319.9" y="74.3">PA0</text>
<text x="271.2" y="79.3">PA2</text>
<text x="295.8" y="81.9">K1-1502SA-02</text>
<text x="325" y="80.6">PA1</text>
<text x="137" y="121.2">PC14</text>
<text x="166.2" y="123.8">PC13</text>
<text x="166.2" y="121.2">VBAT</text>
<text x="220.9" y="121.2">VCC3V3</text>
<text x="220.9" y="123.8">GND</text>
<text x="77.3" y="131.4">PA9</text>
<text x="106.3" y="127.6">18pF</text>
<text x="166.2" y="126.3">PC14</text>
<text x="166.2" y="128.9">PC15</text>
<text x="166.2" y="131.4">PD0</text>
<text x="219.6" y="128.9">PB8</text>
<text x="44.3" y="133.9">TSB001A3526B</text>
<text x="124.3" y="133.9">8MHz</text>
<text x="135.5" y="136.5">1M</text>
<text x="166.2" y="133.9">PD1</text>
<text x="166.2" y="136.5">NRST</text>
<text x="303.4" y="136.5">PA13</text>
<text x="77.3" y="142.8">PA8</text>
<text x="166.2" y="139">GND</text>
<text x="166.2" y="141.6">VCC3V39</text>
<text x="303.4" y="141.6">PA14</text>
<text x="316.1" y="139">100nF</text>
<text x="44.3" y="145.4">TSB001A3526B</text>
<text x="137" y="144.1">PC15</text>
<text x="166.2" y="144.1">PA0</text>
<text x="166.2" y="146.6">PA1</text>
<text x="166.2" y="149.2">PA2</text>
<text x="220.9" y="149.2">PA14</text>
<text x="231" y="148.9">100nF</text>
<text x="238.6" y="148.9">100nF</text>
<text x="246.3" y="148.9">100nF</text>
<text x="253.9" y="148.9">100nF</text>
<text x="106.3" y="150.7">18pF</text>
<text x="133.2" y="154.3">PD0</text>
<text x="166.2" y="154.3">PA4</text>
<text x="220.9" y="151.7">VCC3V3</text>
<text x="220.9" y="154.3">GND</text>
<text x="116.5" y="160.4">10pF</text>
<text x="166.2" y="159.3">PA6</text>
<text x="166.2" y="161.9">PA7</text>
<text x="166.2" y="156.8">PA5</text>
<text x="220.9" y="156.8">PA13</text>
<text x="131.7" y="165.7">32.768kHz</text>
<text x="166.2" y="164.4">PB0</text>
<text x="166.2" y="167">PB1</text>
<text x="219.6" y="167">PA9</text>
<text x="55" y="172">ADCSBQ</text>
<text x="116.7" y="173.3">10pF</text>
<text x="133.2" y="172">PD1</text>
<text x="158.6" y="172.6">10K</text>
<text x="165" y="172">PB10</text>
<text x="219.6" y="169.5">PA8</text>
<text x="7.3" y="179.2">PA5</text>
<text x="31.4" y="175.1">43K</text>
<text x="165" y="177.1">GND</text>
<text x="165" y="179.7">VCC3V324</text>
<text x="165" y="174.6">PB11</text>
<text x="31.9" y="185.5">5.1K</text>
<text x="176.4" y="184.7">STM32F103C8T6</text>
<text x="305.9" y="186">MSK12C02</text>
<text x="125.9" y="196.9">ME6209A33M3G</text>
<text x="190.4" y="197.2">BAT+</text>
<text x="301.6" y="201.8" transform="rotate(-90 301.6 201.8)">BAT+</text>
<text x="138.3" y="205.1">BAT+</text>
<text x="195.5" y="206.3">MLT-8530</text>
<text x="31.6" y="214">100nF</text>
<text x="40.5" y="212.7">XC6206P332MR</text>
<text x="74.8" y="212.7">100nF</text>
<text x="108.6" y="214">10uF</text>
<text x="137" y="210.1">VCC3V3</text>
<text x="179.7" y="215.5">DSK14</text>
<text x="116.7" y="219">100nF</text>
<text x="237.4" y="220.3">510R</text>
<text x="256.4" y="217.8">PC13</text>
<text x="228.5" y="224.1">NCD0603G1</text>
<text x="190.9" y="232.5">S8050</text>
<text x="158.1" y="234.3">PB8</text>
<text x="177.7" y="238.6">470</text>
<text x="325" y="244.4">NRST</text>
<text x="64.6" y="250.8">1uF</text>
<text x="127.4" y="249.5">BAT+</text>
<text x="284.4" y="248.2">1uF</text>
<text x="305.9" y="247">10K</text>
<text x="125.6" y="253.3">BAT+</text>
<text x="125.6" y="255.9">GND</text>
<text x="76.1" y="263.5">TP4057</text>
<text x="110.4" y="258.4">1uF</text>
<text x="127.4" y="259.7">GND</text>
<text x="15.1" y="266">TYPE-C 6P(073)</text>
<text x="41.8" y="269.8">10uF</text>
<text x="63.4" y="269.8">10K</text>
<text x="74.8" y="268.6">2K</text>
<text x="64.9" y="283.8">NCD0603G1</text>
<text x="81.2" y="283.8">NCD0603R1</text>
</g>
<g font-size="2.3">
<text x="44.2" y="38.9">1</text>
<text x="44.2" y="41.5">2</text>
<text x="46.5" y="40.2">CLKIN</text>
<text x="62.9" y="40.2">SDA</text>
<text x="68.6" y="41.5">23</text>
<text x="68.6" y="38.9">24</text>
<text x="44.2" y="44">3</text>
<text x="44.2" y="46.6">4</text>
<text x="46.5" y="42.7">NC</text>
<text x="46.5" y="45.3">NC</text>
<text x="46.5" y="47.8">NC</text>
<text x="61.3" y="47.8">RESV</text>
<text x="61.3" y="45.3">RESV</text>
<text x="63.1" y="42.7">SCL</text>
<text x="68.6" y="46.6">21</text>
<text x="68.6" y="44">22</text>
<text x="44.2" y="49.1">5</text>
<text x="44.2" y="51.6">6</text>
<text x="46.5" y="50.4">NC</text>
<text x="46.5" y="52.9">AUX_DA</text>
<text x="59.6" y="50.4">CPOUT</text>
<text x="61.3" y="52.9">RESV</text>
<text x="68.6" y="51.6">19</text>
<text x="68.6" y="49.1">20</text>
<text x="130.6" y="50.4">1</text>
<text x="130.6" y="52.9">2</text>
<text x="132.9" y="51.6">1</text>
<text x="199.1" y="51.6">4</text>
<text x="201.5" y="52.9">SCK</text>
<text x="215" y="52.9">SDO</text>
<text x="221" y="51.6">5</text>
<text x="44.2" y="54.2">7</text>
<text x="44.2" y="56.7">8</text>
<text x="44.2" y="59.3">9</text>
<text x="46.5" y="55.4">AUX_CL</text>
<text x="46.5" y="58">VLOGIC</text>
<text x="62.5" y="55.4">GND</text>
<text x="64.2" y="58">NC</text>
<text x="68.6" y="59.3">16</text>
<text x="68.6" y="56.7">17</text>
<text x="68.6" y="54.2">18</text>
<text x="130.6" y="55.4">3</text>
<text x="130.6" y="58">4</text>
<text x="132.9" y="54.2">2</text>
<text x="132.9" y="56.7">3</text>
<text x="132.9" y="59.3">4</text>
<text x="199.1" y="59.3">1</text>
<text x="199.1" y="56.7">2</text>
<text x="199.1" y="54.2">3</text>
<text x="201.5" y="58">CSB</text>
<text x="201.5" y="55.4">SDI</text>
<text x="212.7" y="55.4">VDDIO</text>
<text x="214.9" y="58">GND</text>
<text x="221" y="54.2">6</text>
<text x="221" y="56.7">7</text>
<text x="221" y="59.3">8</text>
<text x="42.9" y="61.8">10</text>
<text x="42.9" y="64.3">11</text>
<text x="46.5" y="60.5">AD0</text>
<text x="46.5" y="63.1">REGOUT</text>
<text x="46.5" y="65.6">FSYNC</text>
<text x="64.2" y="65.6">NC</text>
<text x="64.2" y="63.1">NC</text>
<text x="64.2" y="60.5">NC</text>
<text x="68.6" y="64.3">14</text>
<text x="68.6" y="61.8">15</text>
<text x="201.5" y="60.5">GND</text>
<text x="215.1" y="60.5">VDD</text>
<text x="42.9" y="66.9">12</text>
<text x="46.5" y="68.1">INT</text>
<text x="62.7" y="68.1">VDD</text>
<text x="68.6" y="66.9">13</text>
<text x="294.1" y="73.2">C</text>
<text x="295.8" y="75.8">1</text>
<text x="298.8" y="76.8">1</text>
<text x="302.9" y="76.8">2</text>
<text x="305.9" y="73.2">T</text>
<text x="305.9" y="75.8">2</text>
<text x="295.8" y="78.3">3</text>
<text x="298.8" y="79.3">3</text>
<text x="175" y="121.5">1</text>
<text x="175" y="124">2</text>
<text x="177.3" y="122.8">VBAT</text>
<text x="177.3" y="125.3">PC13-TAMPER-RTC</text>
<text x="206.3" y="122.8">VDD_3</text>
<text x="206.5" y="125.3">VSS_3</text>
<text x="214.6" y="124">47</text>
<text x="214.6" y="121.5">48</text>
<text x="41.8" y="130.4">2</text>
<text x="41.8" y="127.8">3</text>
<text x="50.7" y="130.4">1</text>
<text x="50.7" y="127.8">4</text>
<text x="115.1" y="128.4" transform="rotate(-90 115.1 128.4)">1</text>
<text x="120.2" y="128.4" transform="rotate(-90 120.2 128.4)">4</text>
<text x="175" y="126.6">3</text>
<text x="175" y="129.1">4</text>
<text x="175" y="131.6">5</text>
<text x="177.3" y="127.8">PC14-OSC32_IN</text>
<text x="177.3" y="130.4">PC15-OSC32_OUT</text>
<text x="209.3" y="130.4">PB8</text>
<text x="209.3" y="127.8">PB9</text>
<text x="214.6" y="131.6">44</text>
<text x="214.6" y="129.1">45</text>
<text x="214.6" y="126.6">46</text>
<text x="175" y="134.2">6</text>
<text x="175" y="136.7">7</text>
<text x="177.3" y="132.9">PD0-OSC_IN</text>
<text x="177.3" y="135.5">PD1-OSC_OUT</text>
<text x="177.3" y="138">NRST</text>
<text x="205.9" y="132.9">BOOT0</text>
<text x="209.3" y="138">PB6</text>
<text x="209.3" y="135.5">PB7</text>
<text x="214.6" y="136.7">42</text>
<text x="214.6" y="134.2">43</text>
<text x="41.8" y="141.8">2</text>
<text x="41.8" y="139.3">3</text>
<text x="50.7" y="141.8">1</text>
<text x="50.7" y="139.3">4</text>
<text x="115.1" y="141.8" transform="rotate(-90 115.1 141.8)">2</text>
<text x="120.2" y="141.8" transform="rotate(-90 120.2 141.8)">3</text>
<text x="175" y="139.3">8</text>
<text x="177.3" y="140.5">VSSA</text>
<text x="177.3" y="143.1">VDDA</text>
<text x="209.3" y="143.1">PB4</text>
<text x="209.3" y="140.5">PB5</text>
<text x="214.6" y="141.8">40</text>
<text x="214.6" y="139.3">41</text>
<text x="173.8" y="144.3">10</text>
<text x="173.8" y="146.9">11</text>
<text x="173.8" y="149.4">12</text>
<text x="177.3" y="145.6">PA0-WKUP</text>
<text x="177.3" y="148.2">PA1</text>
<text x="208" y="148.2">PA15</text>
<text x="209.3" y="145.6">PB3</text>
<text x="214.6" y="149.4">37</text>
<text x="214.6" y="146.9">38</text>
<text x="214.6" y="144.3">39</text>
<text x="173.8" y="152">13</text>
<text x="173.8" y="154.5">14</text>
<text x="177.3" y="150.7">PA2</text>
<text x="177.3" y="153.2">PA3</text>
<text x="177.3" y="155.8">PA4</text>
<text x="206.3" y="153.2">VDD_2</text>
<text x="206.5" y="155.8">VSS_2</text>
<text x="208" y="150.7">PA14</text>
<text x="214.6" y="154.5">35</text>
<text x="214.6" y="152">36</text>
<text x="128.8" y="160.1" transform="rotate(-90 128.8 160.1)">1</text>
<text x="173.8" y="157">15</text>
<text x="173.8" y="159.6">16</text>
<text x="177.3" y="158.3">PA5</text>
<text x="177.3" y="160.9">PA6</text>
<text x="208" y="160.9">PA12</text>
<text x="208" y="158.3">PA13</text>
<text x="214.6" y="159.6">33</text>
<text x="214.6" y="157">34</text>
<text x="128.8" y="166" transform="rotate(-90 128.8 166)">2</text>
<text x="173.8" y="162.1">17</text>
<text x="173.8" y="164.7">18</text>
<text x="173.8" y="167.2">19</text>
<text x="177.3" y="163.4">PA7</text>
<text x="177.3" y="165.9">PB0</text>
<text x="208" y="165.9">PA10</text>
<text x="208" y="163.4">PA11</text>
<text x="214.6" y="167.2">30</text>
<text x="214.6" y="164.7">31</text>
<text x="214.6" y="162.1">32</text>
<text x="173.8" y="169.7">20</text>
<text x="173.8" y="172.3">21</text>
<text x="177.3" y="168.5">PB1</text>
<text x="177.3" y="171">PB2</text>
<text x="177.3" y="173.6">PB10</text>
<text x="208" y="173.6">PB15</text>
<text x="209.3" y="171">PA8</text>
<text x="209.3" y="168.5">PA9</text>
<text x="214.6" y="172.3">28</text>
<text x="214.6" y="169.7">29</text>
<text x="173.8" y="174.8">22</text>
<text x="173.8" y="177.4">23</text>
<text x="177.3" y="176.1">PB11</text>
<text x="177.3" y="178.6">VSS_1</text>
<text x="208" y="178.6">PB13</text>
<text x="208" y="176.1">PB14</text>
<text x="214.6" y="179.9">25</text>
<text x="214.6" y="177.4">26</text>
<text x="214.6" y="174.8">27</text>
<text x="177.3" y="181.2">VDD_1</text>
<text x="208" y="181.2">PB12</text>
<text x="286.9" y="186.3">4</text>
<text x="291.2" y="191.1" transform="rotate(-90 291.2 191.1)">3</text>
<text x="293.7" y="191.1" transform="rotate(-90 293.7 191.1)">2</text>
<text x="301.3" y="191.1" transform="rotate(-90 301.3 191.1)">1</text>
<text x="118.4" y="202.1" transform="rotate(-90 118.4 202.1)">VSS</text>
<text x="121" y="202.1" transform="rotate(-90 121 202.1)">VOUT</text>
<text x="123.5" y="202.1" transform="rotate(-90 123.5 202.1)">VIN</text>
<text x="39.1" y="206.6">3</text>
<text x="41.5" y="207.8">VIN</text>
<text x="48.5" y="206.6">VOUT</text>
<text x="50.3" y="209.1">VSS</text>
<text x="55.9" y="207.8">1</text>
<text x="55.9" y="205.3">2</text>
<text x="117.2" y="204.5" transform="rotate(-90 117.2 204.5)">1</text>
<text x="119.7" y="204.5" transform="rotate(-90 119.7 204.5)">2</text>
<text x="122.2" y="204.5" transform="rotate(-90 122.2 204.5)">3</text>
<text x="192.9" y="213.9">1</text>
<text x="197.2" y="213" transform="rotate(-90 197.2 213)">4</text>
<text x="192.9" y="216.5">2</text>
<text x="197.2" y="220.3" transform="rotate(-90 197.2 220.3)">3</text>
<text x="24.4" y="249.8">GND</text>
<text x="31.7" y="248.5">A12</text>
<text x="31.7" y="251">A9</text>
<text x="12.6" y="256.1">7</text>
<text x="15.6" y="257.1">EH</text>
<text x="23.2" y="252.3">VBUS</text>
<text x="24.9" y="257.4">CC1</text>
<text x="24.9" y="254.8">CC2</text>
<text x="31.7" y="256.1">A5</text>
<text x="31.7" y="253.6">B5</text>
<text x="74.7" y="253.6">4</text>
<text x="74.7" y="256.1">5</text>
<text x="77" y="254.8">VCC</text>
<text x="77" y="257.4">STDBY#</text>
<text x="93" y="257.4">GND</text>
<text x="93.6" y="254.8">BAT</text>
<text x="99.1" y="256.1">2</text>
<text x="99.1" y="253.6">3</text>
<text x="23.2" y="259.9">VBUS</text>
<text x="24.4" y="262.5">GND</text>
<text x="31.7" y="258.6">B9</text>
<text x="31.7" y="261.2">B12</text>
<text x="74.7" y="258.6">6</text>
<text x="77" y="259.9">PROG</text>
<text x="90.1" y="259.9">CHRG#</text>
<text x="99.1" y="258.6">1</text>
</g>
</svg>
